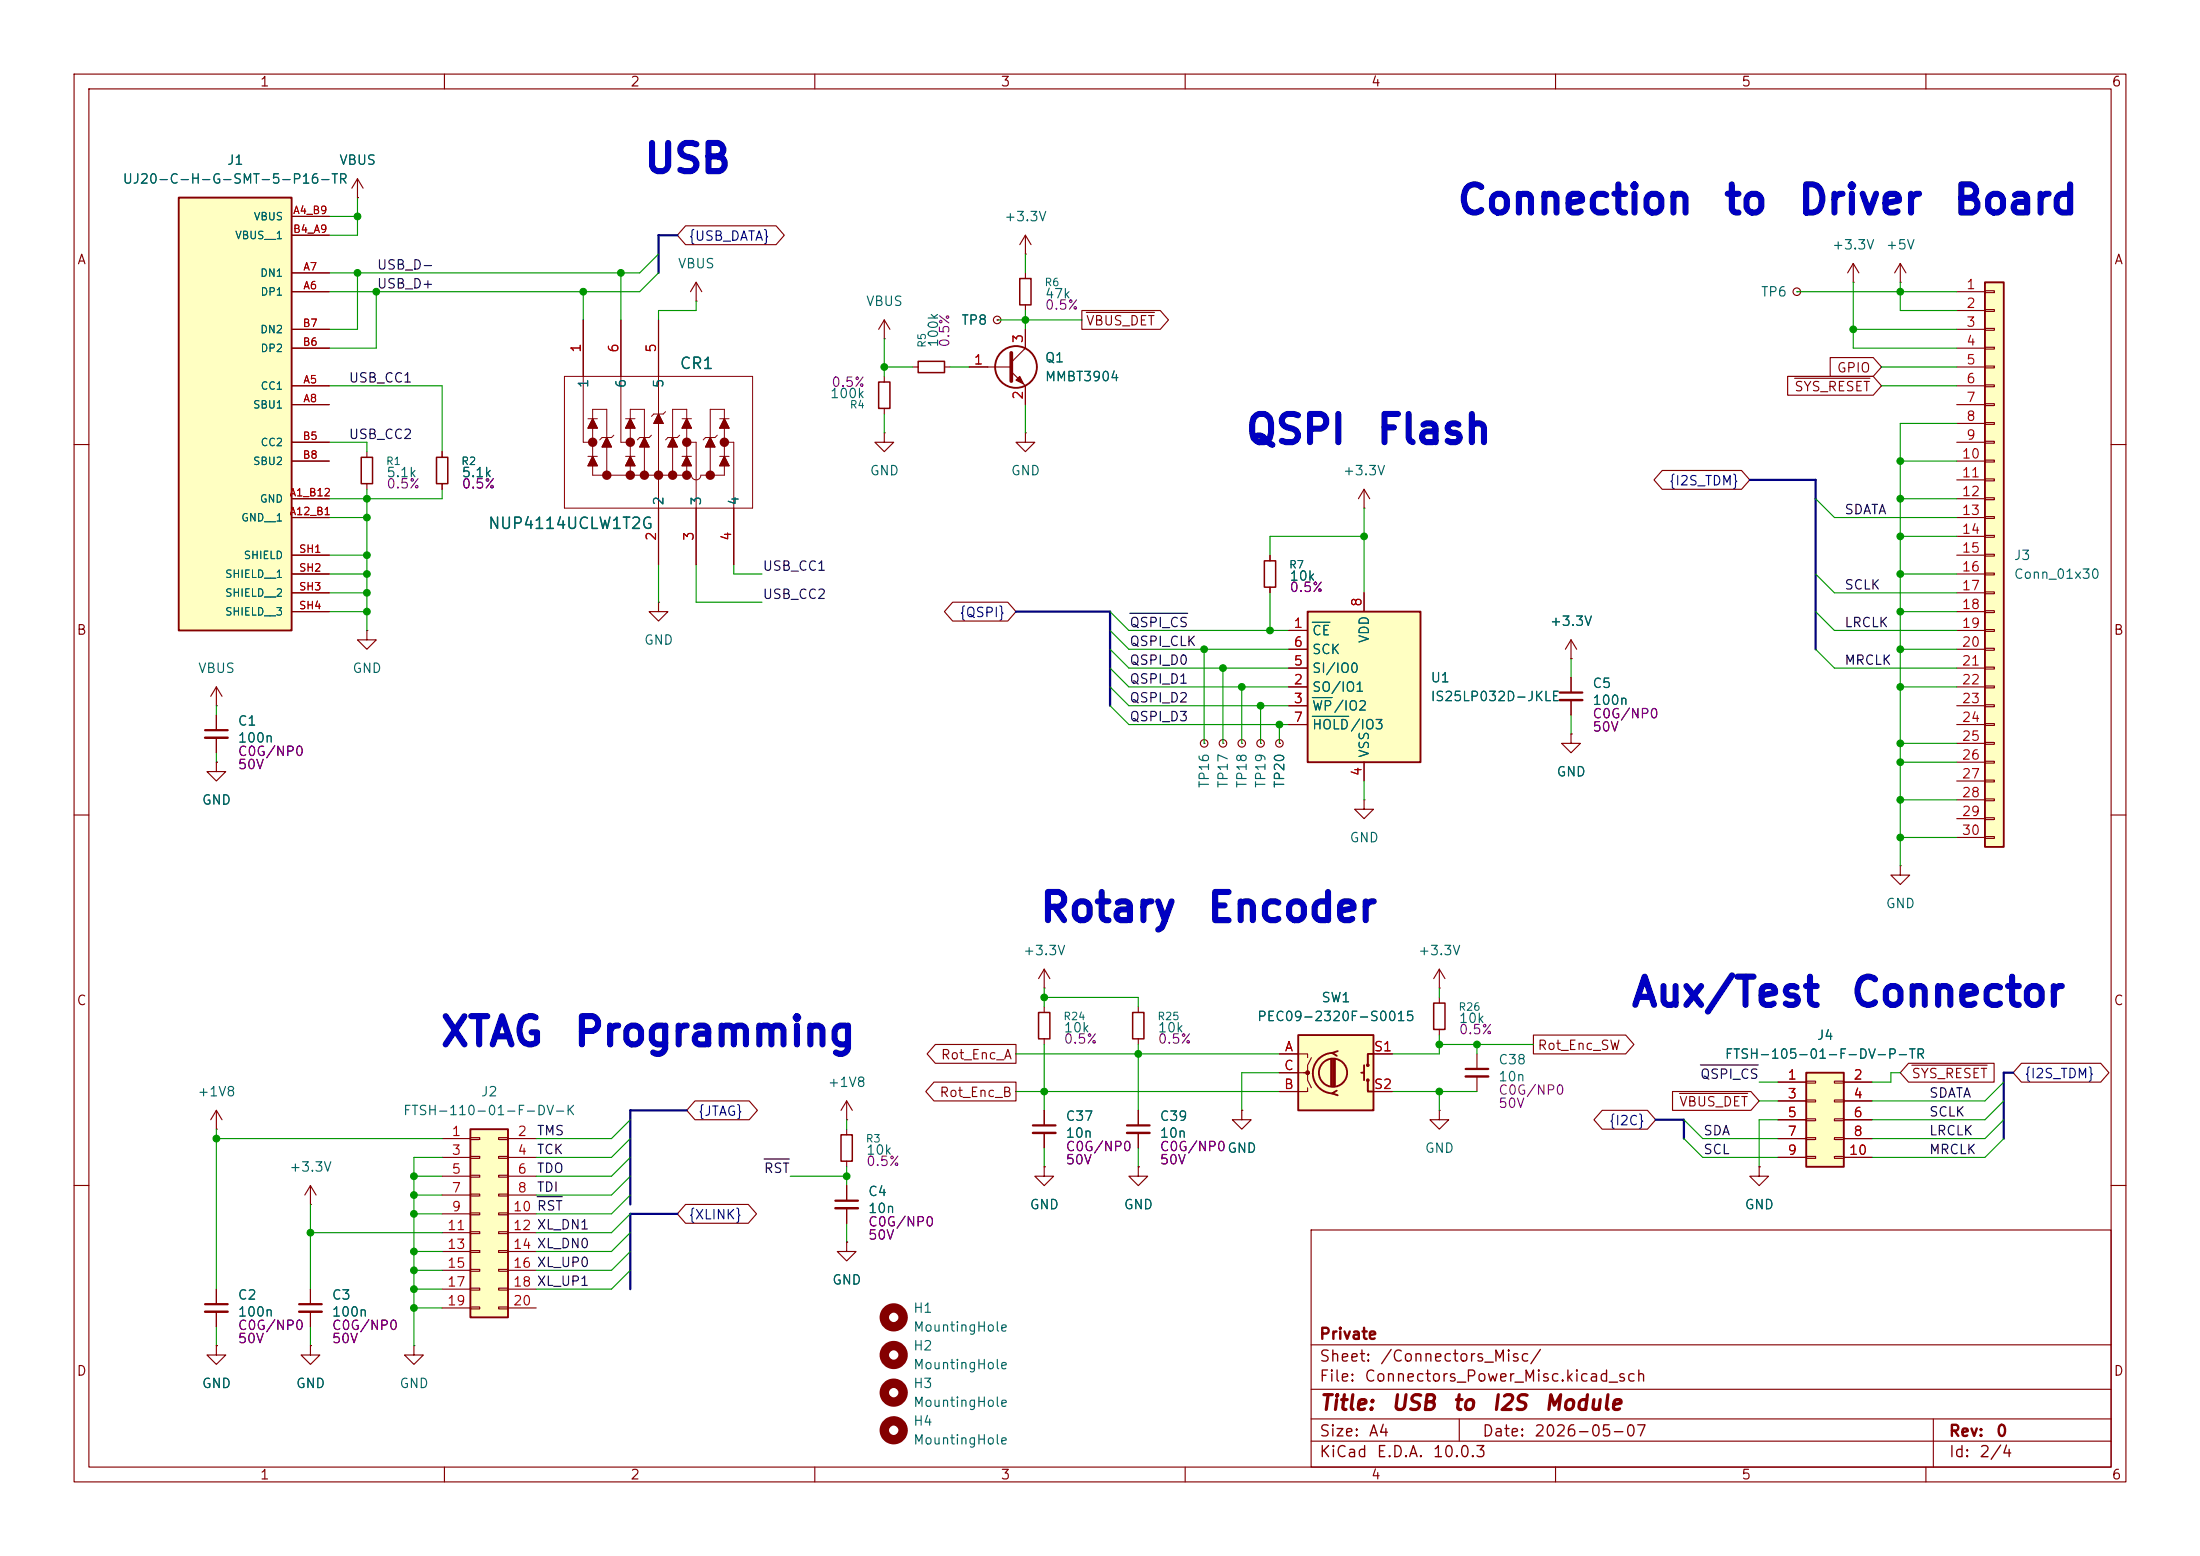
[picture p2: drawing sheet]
<svg xmlns="http://www.w3.org/2000/svg" width="297mm" height="210mm" viewBox="0 0 297 210" stroke-linecap="round" stroke-linejoin="round" font-family="sans-serif">
<g fill="none" stroke="#840000" stroke-width=".15">
<path d="M10 10h277v190h-277zM12 12h273v186h-273zM60 10v2M110 10v2M160 10v2M210 10v2M260 10v2M94 38.1l-.8 1.3M94 38.1l.7 1.3M94 38.1v2.5M94 40.6h.1M119.4 45.7h.1"/>
<path d="M119.4 43.2l-.8 1.3M119.4 43.2l.7 1.3M119.4 43.2v2.5M123.2 49.5h.8M127.5 49.5h.8M134.6 43.2h.1M10 60h2M285 60h2M10 110h2M285 110h2M141 157.5v1.3h1.2l-1.2 1.2-1.3-1.2h1.3M141 157.5h.1"/>
<path d="M141 149.9v2M141 152.9v2M153.7 157.5v1.3h1.2l-1.2 1.2-1.3-1.2h1.3M153.7 157.5h.1M153.7 149.9v2M153.7 152.9v2M167.6 149.9v1.2h1.3l-1.3 1.3-1.2-1.3h1.2M167.6 149.9h.1M194.3 149.9v1.2h1.3l-1.3 1.3-1.3-1.3h1.3M194.3 149.9h.1M237.5 157.5v1.3h1.3l-1.3 1.2-1.3-1.2h1.3M237.5 157.5h.1"/>
<path d="M10 160h2M177 166h108v32h-108zM285 160h2M60 198v2M110 198v2M160 198v2M177 194.5h108M177 191.5h108M177 187.5h108M177 181.5h108M197 191.5v3M210 198v2"/>
<path d="M260 198v2M261 191.5v6.5"/>
<circle cx="134.6" cy="43.2" r=".51"/>
</g>
<path d="M124 48.8h3.5v1.5h-3.5z" fill="none" stroke="#840000" stroke-width=".2"/>
<path d="M139.4 151.9h3.1M152.1 151.9h3.1" fill="none" stroke="#840000" stroke-width=".3"/>
<path d="M139.4 152.9h3.1M152.1 152.9h3.1" fill="none" stroke="#840000" stroke-width=".33"/>
<path d="M175.3 139.7h10.1v10.2h-10.1z" fill="#ffffc2"/>
<g fill="none" stroke="#840000" stroke-width=".25">
<path d="M175.3 139.7h10.1v10.2h-10.1zM179.7 143v3.6M180 142.1a2.73 2.73 0 0 0-2.8 2.7 2.73 2.73 0 0 0 2.8 2.8M180 143v3.6M180.2 143v3.6M180.5 147.2l-.7 .4 .8 .2M180.6 141.9l-.8 .2 .7 .4M183.8 144.8h.3M184.1 143.8v2M184.7 145.8v1.5h.7M185.4 142.2h-.7v1.6"/>
<circle cx="180" cy="144.8" r="1.9"/>
<circle cx="184.7" cy="143.8" r=".13"/>
<circle cx="184.7" cy="145.8" r=".13"/>
</g>
<path d="M119.4 50.8v.8M119.4 55.1v.8M184.1 108v1.2h1.3l-1.3 1.3-1.2-1.3h1.2M184.1 108h.1M194.3 134.6v.8M194.3 138.9v.8M172.7 142.2h3.8v.5M172.7 144.8h3.8v1l.5 1M176.5 146.8v.5h-3.8M177 142.7l-.5 1.1v1h-.5M185.4 142.2h2.6M185.4 147.3h2.6" fill="none" stroke="#840000" stroke-width=".15"/>
<circle cx="176.5" cy="144.8" r=".25" fill="#840000" stroke="#840000" stroke-width=".15"/>
<path d="M118.6 51.6h1.5v3.5h-1.5zM193.5 135.4h1.6v3.5h-1.6z" fill="none" stroke="#840000" stroke-width=".2"/>
<path d="M243.8 144.8h5.1v12.7h-5.1z" fill="#ffffc2"/>
<path d="M243.8 144.8h5.1v12.7h-5.1z" fill="none" stroke="#840000" stroke-width=".25"/>
<g fill="none" stroke="#840000" stroke-width=".15">
<path d="M240 146.1h3.8M240 148.6h3.8M240 151.1h3.8M240 153.7h3.8M240 156.2h3.8M243.8 145.9h1.3v.3h-1.3zM243.8 148.5h1.3v.2h-1.3zM243.8 151h1.3v.3h-1.3zM243.8 153.5h1.3v.3h-1.3zM243.8 156.1h1.3v.2h-1.3zM247.6 145.9h1.3v.3h-1.3zM247.6 148.5h1.3v.2h-1.3z"/>
<path d="M247.6 151h1.3v.3h-1.3zM247.6 153.5h1.3v.3h-1.3zM247.6 156.1h1.3v.2h-1.3zM248.9 146.1h3.8M248.9 148.6h3.8M248.9 151.1h3.8M248.9 153.7h3.8M248.9 156.2h3.8"/>
</g>
<path d="M268 38.1h2.5v76.2h-2.5z" fill="#ffffc2"/>
<g fill="none" stroke="#840000" stroke-width=".25">
<path d="M268 38.1h2.5v76.2h-2.5z"/>
<circle cx="137.2" cy="49.5" r="2.82"/>
</g>
<g fill="none" stroke="#840000" stroke-width=".15">
<path d="M48.3 26.7h.1M48.3 24.1l-.8 1.3M48.3 24.1l.7 1.3M48.3 24.1v2.6M138.4 34.3h.1M138.4 31.8l-.7 1.2M138.4 31.8l.8 1.2M138.4 31.8v2.5M138.4 36.8v.8M264.2 39.4h3.8M268 39.2h1.2v.3h-1.2zM130.8 49.5h5.7"/>
<path d="M136.5 50.2l1.9 1.9v2.5M138.4 58.4v1.3h1.3l-1.3 1.3-1.2-1.3h1.2M138.4 58.4h.1M138.4 41.1v.8M138.4 44.5v2.5l-1.9 1.9M264.2 41.9h3.8M264.2 44.5h3.8M264.2 47h3.8M264.2 49.5h3.8M264.2 52.1h3.8M264.2 54.6h3.8M264.2 57.2h3.8"/>
<path d="M264.2 59.7h3.8M268 41.8h1.2v.2h-1.2zM268 44.3h1.2v.3h-1.2zM268 46.9h1.2v.2h-1.2zM268 49.4h1.2v.3h-1.2zM268 51.9h1.2v.3h-1.2zM268 54.5h1.2v.2h-1.2zM268 57h1.2v.3h-1.2zM268 59.6h1.2v.2h-1.2zM49.5 61v.7M49.5 65.3v.7M59.7 61v.7"/>
<path d="M59.7 65.3v.7M264.2 62.2h3.8M264.2 64.8h3.8M264.2 67.3h3.8M264.2 69.9h3.8M264.2 72.4h3.8M264.2 74.9h3.8M264.2 77.5h3.8M268 62.1h1.2v.3h-1.2zM268 64.6h1.2v.3h-1.2zM268 67.2h1.2v.2h-1.2zM268 69.7h1.2v.3h-1.2z"/>
<path d="M268 72.3h1.2v.2h-1.2zM268 74.8h1.2v.3h-1.2zM268 77.3h1.2v.3h-1.2zM268 79.9h1.2v.2h-1.2zM29.2 95.3h.1M29.2 92.7v2.6M29.2 96.5v2.1M29.2 99.6v2M29.2 92.7l-.8 1.3M29.2 92.7l.8 1.3M49.5 85.1v1.3h1.3l-1.3 1.2-1.2-1.2h1.2M49.5 85.1h.1"/>
<path d="M212.1 99.1v1.2h1.3l-1.3 1.3-1.3-1.3h1.3M212.1 99.1h.1M212.1 91.4v2.1M212.1 94.5v2M264.2 80h3.8M264.2 82.6h3.8M264.2 85.1h3.8M264.2 87.6h3.8M264.2 90.2h3.8M264.2 92.7h3.8M264.2 95.3h3.8M264.2 97.8h3.8"/>
<path d="M268 82.4h1.2v.3h-1.2zM268 85h1.2v.2h-1.2zM268 87.5h1.2v.3h-1.2zM268 90h1.2v.3h-1.2zM268 92.6h1.2v.2h-1.2zM268 95.1h1.2v.3h-1.2zM268 97.7h1.2v.2h-1.2zM29.2 102.9v1.2h1.3l-1.3 1.3-1.3-1.3h1.3M29.2 102.9h.1M256.5 116.8v1.3h1.3l-1.3 1.3-1.2-1.3h1.2M256.5 116.8h.1M264.2 100.3h3.8"/>
<path d="M264.2 102.9h3.8M264.2 105.4h3.8M264.2 108h3.8M264.2 110.5h3.8M264.2 113h3.8M268 100.2h1.2v.3h-1.2zM268 102.7h1.2v.3h-1.2zM268 105.3h1.2v.2h-1.2zM268 107.8h1.2v.3h-1.2zM268 110.4h1.2v.2h-1.2zM268 112.9h1.2v.3h-1.2zM141 133.4h.1"/>
<path d="M141 130.8l-.8 1.3M141 130.8l.7 1.3M141 130.8v2.6M141 135.9v.8M153.7 135.9v.8M194.3 133.4h.1M194.3 130.8l-.8 1.3M194.3 130.8l.8 1.3M194.3 130.8v2.6M114.3 151.1h.1M114.3 148.6v2.5M114.3 152.4v.8"/>
<path d="M114.3 156.7v.8M114.3 148.6l-.8 1.3M114.3 148.6l.8 1.3M141 140.2v.8M153.7 140.2v.8M199.4 142.2v2.1M199.4 145.3v2M114.3 167.6v1.3h1.3l-1.3 1.3-1.3-1.3h1.3M114.3 167.6h.1M114.3 160v2.1M114.3 163.1v2"/>
</g>
<path d="M137.7 37.6h1.5v3.5h-1.5zM48.8 61.7h1.5v3.6h-1.5zM58.9 61.7h1.6v3.6h-1.6zM140.2 136.7h1.5v3.5h-1.5zM152.9 136.7h1.5v3.5h-1.5zM113.5 153.2h1.6v3.5h-1.6z" fill="none" stroke="#840000" stroke-width=".2"/>
<path d="M27.7 98.6h3M210.6 93.5h3M197.9 144.3h3M112.8 162.1h3" fill="none" stroke="#840000" stroke-width=".3"/>
<path d="M27.7 99.6h3M210.6 94.5h3M197.9 145.3h3M112.8 163.1h3" fill="none" stroke="#840000" stroke-width=".33"/>
<path d="M136.5 47.6v3.8" fill="none" stroke="#840000" stroke-width=".51"/>
<path d="M137.2 51.3l.5-.5 .5 1z" fill="#840000" stroke="#840000" stroke-width=".15"/>
<g fill="none" stroke="#840000" stroke-width="1.3">
<circle cx="120.6" cy="177.8" r="1.27"/>
<circle cx="120.6" cy="188" r="1.27"/>
<circle cx="120.6" cy="193" r="1.27"/>
<circle cx="120.6" cy="182.9" r="1.27"/>
</g>
<path d="M24.1 26.7h15.3v58.4h-15.3z" fill="#ffffc2"/>
<path d="M24.1 26.7h15.3v58.4h-15.3z" fill="none" stroke="#840000" stroke-width=".25"/>
<g fill="none" stroke="#840000" stroke-width=".15">
<path d="M39.4 29.2h5M39.4 39.4h5M39.4 36.8h5M39.4 31.8h5M39.4 52.1h5M39.4 54.6h5M39.4 59.7h5M39.4 47h5M39.4 44.5h5M39.4 67.3h5M39.4 69.9h5M39.4 62.2h5"/>
<path d="M39.4 74.9h5M39.4 77.5h5M39.4 80h5M39.4 82.6h5"/>
</g>
<path d="M63.5 152.4h5.1v25.4h-5.1z" fill="#ffffc2"/>
<path d="M63.5 152.4h5.1v25.4h-5.1z" fill="none" stroke="#840000" stroke-width=".25"/>
<g fill="none" stroke="#840000" stroke-width=".15">
<path d="M78.7 43.2v7.6M83.8 43.2v7.6M88.9 43.2v7.6M119.4 58.4v1.3h1.2l-1.2 1.3-1.3-1.3h1.3M119.4 58.4h.1M88.9 68.6v7.6M94 68.6v7.6M99.1 68.6v7.6M88.9 81.3v1.3h1.3l-1.3 1.2-1.3-1.2h1.3M88.9 81.3h.1M167.6 100.3h.1M29.2 152.4h.1"/>
<path d="M29.2 149.9l-.8 1.2M29.2 149.9l.8 1.2M29.2 149.9v2.5M59.7 153.7h3.8M59.7 156.2h3.8M59.7 158.8h3.8M63.5 153.5h1.3v.3h-1.3zM63.5 156.1h1.3v.2h-1.3zM63.5 158.6h1.3v.3h-1.3zM67.3 153.5h1.3v.3h-1.3zM67.3 156.1h1.3v.2h-1.3zM67.3 158.6h1.3v.3h-1.3z"/>
<path d="M68.6 153.7h3.8M68.6 156.2h3.8M68.6 158.8h3.8M29.2 174v2M29.2 177v2.1M41.9 162.6h.1M41.9 160v2.6M41.9 174v2M41.9 177v2.1M41.9 160l-.8 1.3M41.9 160l.8 1.3M59.7 161.3h3.8"/>
<path d="M59.7 163.8h3.8M59.7 166.4h3.8M59.7 168.9h3.8M59.7 171.5h3.8M59.7 174h3.8M59.7 176.5h3.8M63.5 161.2h1.3v.2h-1.3zM63.5 163.7h1.3v.3h-1.3zM63.5 166.2h1.3v.3h-1.3zM63.5 168.8h1.3v.2h-1.3zM63.5 171.3h1.3v.3h-1.3zM63.5 173.9h1.3v.2h-1.3z"/>
<path d="M63.5 176.4h1.3v.3h-1.3zM67.3 161.2h1.3v.2h-1.3zM67.3 163.7h1.3v.3h-1.3zM67.3 166.2h1.3v.3h-1.3zM67.3 168.8h1.3v.2h-1.3zM67.3 171.3h1.3v.3h-1.3zM67.3 173.9h1.3v.2h-1.3zM67.3 176.4h1.3v.3h-1.3zM68.6 161.3h3.8M68.6 163.8h3.8M68.6 166.4h3.8M68.6 168.9h3.8"/>
<path d="M68.6 171.5h3.8M68.6 174h3.8M68.6 176.5h3.8M29.2 181.6v1.3h1.3l-1.3 1.3-1.3-1.3h1.3M29.2 181.6h.1M41.9 181.6v1.3h1.3l-1.3 1.3-1.3-1.3h1.3M41.9 181.6h.1M55.9 181.6v1.3h1.2l-1.2 1.3-1.3-1.3h1.3M55.9 181.6h.1"/>
<circle cx="167.6" cy="100.3" r=".51"/>
</g>
<path d="M27.7 176h3M40.4 176h3" fill="none" stroke="#840000" stroke-width=".3"/>
<path d="M27.7 177h3M40.4 177h3" fill="none" stroke="#840000" stroke-width=".33"/>
<g fill="none" stroke="#840000" stroke-width=".14">
<path d="M76.2 50.8h25.4v17.8h-25.4zM78.7 50.8v8.9h1.3M79.4 56.5h1.2M80 56.5l.6 1.3h-1.2zM81.9 59.1l.6 1.2h-1.2zM82.9 58.7l-.4 .4h-1.2l-.3 .3M83.8 50.8v8.9h1.3M84.5 56.5h1.2M85.1 56.5l.6 1.3h-1.2zM87 59.1l.6 1.2h-1.2zM87.9 58.7l-.3 .4h-1.2l-.4 .3M88.9 50.8v17.8"/>
<path d="M88.9 55.9l.6 1.3h-1.2zM89.9 55.6l-.4 .3h-1.2l-.4 .3M90.8 59.1l.6 1.2h-1.2zM91.8 58.7l-.4 .4h-1.2l-.3 .3M92.1 56.5h1.2M92.7 59.7h1.3v8.9M92.7 56.5l.6 1.3h-1.2zM95.9 59.1l.6 1.2h-1.3zM96.8 58.7l-.3 .4h-1.3l-.3 .3M97.2 56.5h1.2M97.8 59.7h1.3v8.9M97.8 56.5l.6 1.3h-1.2z"/>
<path d="M79.4 61.6h1.2M80 61.6l.6 1.3h-1.2zM81.9 64.1v-8.9h-1.9v8.9h13.3a.64 .64 0 0 0 .7 .7 .64 .64 0 0 0 .6-.7h3.2v-8.9h-1.9v8.9M84.5 61.6h1.2M85.1 64.1v-8.9h1.9v8.9M85.1 61.6l.6 1.3h-1.2zM90.8 64.1v-8.9h1.9v8.9M92.1 61.6h1.2M92.7 61.6l.6 1.3h-1.2zM97.2 61.6h1.2M97.8 61.6l.6 1.3h-1.2z"/>
</g>
<g fill="#840000" stroke="#840000" stroke-width=".51">
<circle cx="81.9" cy="64.1" r=".38"/>
<circle cx="85.1" cy="64.1" r=".38"/>
<circle cx="87" cy="64.1" r=".38"/>
<circle cx="88.9" cy="64.1" r=".38"/>
<circle cx="90.8" cy="64.1" r=".38"/>
<circle cx="92.7" cy="64.1" r=".38"/>
<circle cx="95.9" cy="64.1" r=".38"/>
<circle cx="80" cy="59.7" r=".38"/>
<circle cx="85.1" cy="59.7" r=".38"/>
<circle cx="92.7" cy="59.7" r=".38"/>
<circle cx="97.8" cy="59.7" r=".38"/>
</g>
<g fill="#840000" stroke="#840000" stroke-width=".15">
<path d="M80 61.6l.6 1.3h-1.2z"/>
<path d="M85.1 61.6l.6 1.3h-1.2z"/>
<path d="M92.7 61.6l.6 1.3h-1.2z"/>
<path d="M97.8 61.6l.6 1.3h-1.2z"/>
<path d="M81.9 59.1l.6 1.2h-1.2z"/>
<path d="M87 59.1l.6 1.2h-1.2z"/>
<path d="M90.8 59.1l.6 1.2h-1.2z"/>
<path d="M95.9 59.1l.6 1.2h-1.3z"/>
<path d="M80 56.5l.6 1.3h-1.2z"/>
<path d="M85.1 56.5l.6 1.3h-1.2z"/>
<path d="M92.7 56.5l.6 1.3h-1.2z"/>
<path d="M97.8 56.5l.6 1.3h-1.2z"/>
<path d="M88.9 55.9l.6 1.3h-1.2z"/>
</g>
<path d="M176.5 82.6h15.3v20.3h-15.3z" fill="#ffffc2"/>
<path d="M176.5 82.6h15.3v20.3h-15.3z" fill="none" stroke="#840000" stroke-width=".25"/>
<g fill="none" stroke="#840000" stroke-width=".15">
<path d="M39.4 29.2h5M39.4 39.4h5M39.4 36.8h5M39.4 31.8h5M48.3 26.7h.1M92.6 30.5h12.2l1.1 1.3-1.1 1.2h-12.2l-1.2-1.2zM242.6 39.4h.1M250.2 38.1h.1M250.2 35.6l-.8 1.2M250.2 35.6l.8 1.2M250.2 35.6v2.5M256.5 38.1h.1"/>
<path d="M256.5 35.6l-.7 1.2M256.5 35.6l.8 1.2M256.5 35.6v2.5M39.4 52.1h5M39.4 54.6h5M39.4 59.7h5M39.4 47h5M39.4 44.5h5M78.7 43.2v7.6M83.8 43.2v7.6M88.9 43.2v7.6M130.8 49.5h2.5"/>
<path d="M134.6 43.2h.1M138.4 44.5v2.5M138.4 52.1v2.5M146 41.9h10.6l1.1 1.3-1.1 1.3h-10.6zM146.7 42.2h9.2M241.3 50.8h11.6l1.1 1.3-1.1 1.2h-11.6zM242.3 51.1h10.1M247.1 48.3h5.8l1.1 1.2-1.1 1.3h-5.8zM39.4 67.3h5M39.4 69.9h5M39.4 62.2h5M39.4 74.9h5"/>
<path d="M39.4 77.5h5M59.7 61v.7M59.7 65.3v.7M88.9 68.6v7.6M94 68.6v7.6M99.1 68.6v7.6M171.4 74.9v.8M171.4 79.2v.8M184.1 68.6h.1M184.1 66v2.6M184.1 66l-.7 1.3M184.1 66l.8 1.3"/>
<path d="M224.4 63.5h10.7l1.1 1.3-1.1 1.2h-10.7l-1.1-1.2zM29.2 96.5v2.1M29.2 99.6v2M39.4 80h5M39.4 82.6h5M128.6 81.3h7.4l1.2 1.3-1.2 1.2h-7.4l-1.1-1.2zM174 85.1h2.5M174 92.7h2.5M174 95.3h2.5M174 90.2h2.5M174 87.6h2.5M174 97.8h2.5"/>
<path d="M184.1 80v2.6M212.1 88.9h.1M212.1 99.1h.1M212.1 86.4l-.8 1.2M212.1 86.4l.8 1.2M212.1 86.4v2.5M212.1 91.4v2.1M212.1 94.5v2M29.2 102.9h.1M162.6 100.3h.1M165.1 100.3h.1M170.2 100.3h.1"/>
<path d="M172.7 100.3h.1M184.1 102.9v2.5M207 139.7h12.5l1.1 1.3-1.1 1.2h-12.5zM93.8 148.6h7.3l1.2 1.3-1.2 1.2h-7.3l-1.1-1.2zM126.1 146h11.1v2.6h-11.1l-1.1-1.3zM126.3 141h10.9v2.5h-10.9l-1.1-1.3zM141 157.5h.1M141 149.9v2M141 152.9v2M153.7 157.5h.1M153.7 149.9v2M153.7 152.9v2"/>
<path d="M167.6 149.9h.1M172.7 142.2h2.6M172.7 147.3h2.6M172.7 144.8h2.6M185.4 142.2h2.6M185.4 147.3h2.6M216.3 149.9h6.1l1.1 1.2-1.1 1.3h-6.1l-1.1-1.3zM225.8 147.3h10.6l1.1 1.3-1.1 1.3h-10.6zM226.7 147.6h9.2M237.5 157.5h.1M240 146.1h3.8M240 148.6h3.8"/>
<path d="M240 151.1h3.8M240 153.7h3.8M240 156.2h3.8M248.9 146.1h3.8M248.9 148.6h3.8M248.9 151.1h3.8M248.9 153.7h3.8M248.9 156.2h3.8M257.7 143.5h11.5v2.6h-11.5l-1.2-1.3zM258.1 143.8h10.2M272.9 143.5h10.7l1.1 1.3-1.1 1.3h-10.7l-1.1-1.3zM29.2 174v2"/>
<path d="M29.2 177v2.1M41.9 174v2M41.9 177v2.1M92.6 162.6h8.4l1.1 1.2-1.1 1.3h-8.4l-1.2-1.3zM114.3 167.6h.1M114.3 160v2.1M114.3 163.1v2M29.2 181.6h.1M41.9 181.6h.1"/>
<circle cx="242.6" cy="39.4" r=".51"/>
<circle cx="162.6" cy="100.3" r=".51"/>
<circle cx="165.1" cy="100.3" r=".51"/>
<circle cx="170.2" cy="100.3" r=".51"/>
<circle cx="172.7" cy="100.3" r=".51"/>
</g>
<path d="M177.2 84h2.3M177.2 94.1h2.6M177.2 96.7h4.9" fill="none" stroke="#006464" stroke-width=".15"/>
<path d="M170.7 75.7h1.5v3.5h-1.5z" fill="none" stroke="#840000" stroke-width=".2"/>
<path d="M152.5 82.8h7.8M103.2 156.4h3.4M229.6 143.7h7.8M72.5 161.5h3.4" fill="none" stroke="#0f0f0f" stroke-width=".15"/>
<path d="M91.4 31.8h-2.5v5M236.2 64.8h8.9v22.8M137.2 82.6h12.7v12.7M92.7 149.9h-7.6v12.7M223.5 151.1h3.8v2.6M271.8 144.8h-1.3v8.9M91.4 163.8h-6.3v10.2" fill="none" stroke="#000084" stroke-width=".3"/>
<g fill="none" stroke="#009600" stroke-width=".15">
<path d="M44.4 29.2h3.9M48.3 36.8v7.7h-3.9M48.3 26.7v5.1h-3.9M50.8 39.4v7.6h-6.4M78.7 39.4v3.8M83.8 36.8v6.4M88.9 36.8l-2.5 2.6h-42M88.9 34.3l-2.5 2.5h-42M138.4 34.3v2.5M242.6 39.4h21.6M250.2 38.1v8.9h14M256.5 38.1v3.8h7.7"/>
<path d="M44.4 59.7h5.1v1.3M44.4 52.1h15.3v8.9M94 40.6v1.3h-5.1v1.3M119.4 45.7v5.1M119.4 55.9v2.5M119.4 49.5h3.8M128.3 49.5h2.5M134.6 43.2h11.4M138.4 41.9v2.6M138.4 54.6v3.8M250.2 44.5h14M254 49.5h10.2"/>
<path d="M254 52.1h10.2M264.2 57.2h-7.7v59.6M44.4 69.9h5.1M44.4 74.9h5.1M44.4 77.5h5.1M49.5 66v19.1M59.7 66v1.3h-15.3M88.9 76.2v5.1M94 76.2v5.1h8.9M99.1 76.2v1.3h3.8M184.1 72.4h-12.7v2.5M184.1 68.6v11.4"/>
<path d="M245.1 77.5l2.5 2.5h16.6M245.1 67.3l2.5 2.6h16.6M256.5 67.3h7.7M256.5 77.5h7.7M256.5 62.2h7.7M256.5 72.4h7.7M29.2 95.3v1.2M44.4 82.6h5.1M44.4 80h5.1M149.9 90.2l2.5 2.5h21.6M149.9 85.1l2.5 2.5h21.6M149.9 82.6l2.5 2.5h21.6"/>
<path d="M149.9 87.6l2.5 2.6h21.6M149.9 92.7l2.5 2.6h21.6M149.9 95.3l2.5 2.5h21.6M162.6 87.6v12.7M165.1 90.2v10.1M167.6 92.7v7.6M170.2 95.3v5M171.4 80v5.1M172.7 97.8v2.5M212.1 88.9v2.5M212.1 96.5v2.6M245.1 82.6l2.5 2.5h16.6"/>
<path d="M245.1 87.6l2.5 2.6h16.6M256.5 82.6h7.7M256.5 92.7h7.7M256.5 87.6h7.7M29.2 101.6v1.3M184.1 105.4v2.6M256.5 113h7.7M256.5 102.9h7.7M256.5 100.3h7.7M256.5 108h7.7M141 133.4v2.5M141 134.6h12.7v1.3"/>
<path d="M194.3 139.7v2.5h-6.3M194.3 133.4v1.2M29.2 152.4v21.6M29.2 153.7h30.5M55.9 158.8h3.8M59.7 156.2h-3.8v25.4M85.1 156.2l-2.6 2.6h-10.1M85.1 158.8l-2.6 2.5h-10.1M85.1 153.7l-2.6 2.5h-10.1M85.1 151.1l-2.6 2.6h-10.1M106.7 158.8h7.6M114.3 151.1v1.3"/>
<path d="M114.3 157.5v2.5M137.2 142.2h35.5M137.2 147.3h35.5M141 141v8.9M141 154.9v2.6M153.7 141v8.9M153.7 154.9v2.6M172.7 144.8h-5.1v5.1M188 147.3h11.4M194.3 141h12.7M194.3 147.3v2.6M199.4 141v1.2"/>
<path d="M227.3 153.7l2.6 2.5h10.1M227.3 151.1l2.6 2.6h10.1M237.5 148.6h2.5M237.5 146.1h2.5M240 151.1h-2.5v6.4M256.5 144.8h-1.2v1.3h-2.6M270.5 153.7l-2.5 2.5h-15.3M270.5 151.1l-2.5 2.6h-15.3M270.5 146.1l-2.5 2.5h-15.3M270.5 148.6l-2.5 2.5h-15.3M29.2 179.1v2.5M41.9 166.4h17.8"/>
<path d="M41.9 162.6v11.4M41.9 179.1v2.5M55.9 163.8h3.8M55.9 174h3.8M55.9 171.5h3.8M55.9 176.5h3.8M55.9 161.3h3.8M55.9 168.9h3.8M85.1 161.3l-2.6 2.5h-10.1M85.1 171.5l-2.6 2.5h-10.1M85.1 168.9l-2.6 2.6h-10.1M85.1 163.8l-2.6 2.6h-10.1"/>
<path d="M85.1 166.4l-2.6 2.5h-10.1M114.3 165.1v2.5"/>
</g>
<g fill="#009600" stroke="#009600" stroke-width=".14">
<circle cx="256.5" cy="39.4" r=".46"/>
<circle cx="256.5" cy="67.3" r=".46"/>
<circle cx="256.5" cy="62.2" r=".46"/>
<circle cx="250.2" cy="44.5" r=".46"/>
<circle cx="162.6" cy="87.6" r=".46"/>
<circle cx="167.6" cy="92.7" r=".46"/>
<circle cx="170.2" cy="95.3" r=".46"/>
<circle cx="172.7" cy="97.8" r=".46"/>
<circle cx="184.1" cy="72.4" r=".46"/>
<circle cx="165.1" cy="90.2" r=".46"/>
<circle cx="171.4" cy="85.1" r=".46"/>
<circle cx="256.5" cy="100.3" r=".46"/>
<circle cx="256.5" cy="102.9" r=".46"/>
<circle cx="256.5" cy="108" r=".46"/>
<circle cx="256.5" cy="113" r=".46"/>
<circle cx="256.5" cy="87.6" r=".46"/>
<circle cx="256.5" cy="92.7" r=".46"/>
<circle cx="256.5" cy="82.6" r=".46"/>
<circle cx="256.5" cy="72.4" r=".46"/>
<circle cx="256.5" cy="77.5" r=".46"/>
<circle cx="153.7" cy="142.2" r=".46"/>
<circle cx="199.4" cy="141" r=".46"/>
<circle cx="194.3" cy="147.3" r=".46"/>
<circle cx="194.3" cy="141" r=".46"/>
<circle cx="83.8" cy="36.8" r=".46"/>
<circle cx="138.4" cy="43.2" r=".46"/>
<circle cx="119.4" cy="49.5" r=".46"/>
<circle cx="55.9" cy="161.3" r=".46"/>
<circle cx="55.9" cy="158.8" r=".46"/>
<circle cx="55.9" cy="168.9" r=".46"/>
<circle cx="55.9" cy="163.8" r=".46"/>
<circle cx="55.9" cy="171.5" r=".46"/>
<circle cx="55.9" cy="174" r=".46"/>
<circle cx="55.9" cy="176.5" r=".46"/>
<circle cx="41.9" cy="166.4" r=".46"/>
<circle cx="29.2" cy="153.7" r=".46"/>
<circle cx="114.3" cy="158.8" r=".46"/>
<circle cx="48.3" cy="36.8" r=".46"/>
<circle cx="78.7" cy="39.4" r=".46"/>
<circle cx="48.3" cy="29.2" r=".46"/>
<circle cx="50.8" cy="39.4" r=".46"/>
<circle cx="141" cy="134.6" r=".46"/>
<circle cx="141" cy="147.3" r=".46"/>
<circle cx="49.5" cy="77.5" r=".46"/>
<circle cx="49.5" cy="69.9" r=".46"/>
<circle cx="49.5" cy="74.9" r=".46"/>
<circle cx="49.5" cy="67.3" r=".46"/>
<circle cx="49.5" cy="80" r=".46"/>
<circle cx="49.5" cy="82.6" r=".46"/>
</g>
<g font-size="3.8" fill="#0000c2">
<text x="86.7" y="24.3">USB</text>
<text x="196.5" y="29.8">Connection</text>
<text x="232.5" y="29.8">to</text>
<text x="242.6" y="29.8">Driver</text>
<text x="263.5" y="29.8">Board</text>
<text x="167.9" y="60.8">QSPI</text>
<text x="185.6" y="60.8">Flash</text>
<text x="140.2" y="125.3">Rotary</text>
<text x="162.8" y="125.3">Encoder</text>
<text x="220" y="136.8">Aux/Test</text>
<text x="249.7" y="136.8">Connector</text>
<text x="59.2" y="142.1">XTAG</text>
<text x="77.3" y="142.1">Programming</text>
</g>
<g font-size="2" fill="#840000">
<text x="178" y="190.8">Title:</text>
<text x="187.7" y="190.8">USB</text>
<text x="196" y="190.8">to</text>
<text x="201.3" y="190.8">I2S</text>
<text x="208.4" y="190.8">Module</text>
</g>
<g font-size="1.5" fill="#006464">
<text x="91.7" y="50.2">CR1</text>
<text x="65.8" y="71.8">NUP4114UCLW1T2G</text>
</g>
<g font-size="1.5" fill="#840000">
<text x="178" y="184.2">Sheet:</text>
<text x="178" y="181.2">Private</text>
<text x="186.2" y="184.2">/Connectors_Misc/</text>
<text x="178" y="186.9">File:</text>
<text x="184.1" y="186.9">Connectors_Power_Misc.kicad_sch</text>
<text x="178" y="197.1">KiCad</text>
<text x="178" y="194.3">Size:</text>
<text x="184.7" y="194.3">A4</text>
<text x="185.7" y="197.1">E.D.A.</text>
<text x="193.3" y="197.1">10.0.3</text>
<text x="200" y="194.3">Date:</text>
<text x="207" y="194.3">2026-05-07</text>
<text x="263" y="194.3">Rev:</text>
<text x="263" y="197.1">Id:</text>
<text x="267.1" y="197.1">2/4</text>
<text x="269.4" y="194.3">0</text>
</g>
<g font-size="1.3" fill="#840000">
<text x="35" y="12">1</text>
<text x="85" y="12">2</text>
<text x="135" y="12">3</text>
<text x="185" y="12">4</text>
<text x="235" y="12">5</text>
<text x="285" y="12">6</text>
<text x="10.3" y="36">A</text>
<text x="285.3" y="36">A</text>
<text x="146.5" y="44.2">VBUS_DET</text>
<text x="242.1" y="53.1">SYS_RESET</text>
<text x="247.9" y="50.6">GPIO</text>
<text x="10.3" y="86">B</text>
<text x="285.3" y="86">B</text>
<text x="10.3" y="136">C</text>
<text x="285.3" y="136">C</text>
<text x="126.9" y="143.3">Rot_Enc_A</text>
<text x="207.5" y="142">Rot_Enc_SW</text>
<text x="126.7" y="148.4">Rot_Enc_B</text>
<text x="226.6" y="149.7">VBUS_DET</text>
<text x="258" y="145.8">SYS_RESET</text>
<text x="10.3" y="186">D</text>
<text x="285.3" y="186">D</text>
<text x="35" y="200">1</text>
<text x="85" y="200">2</text>
<text x="135" y="200">3</text>
<text x="185" y="200">4</text>
<text x="235" y="200">5</text>
<text x="285" y="200">6</text>
</g>
<g font-size="1.3" fill="#006464">
<text x="30.6" y="22.6">J1</text>
<text x="45.7" y="22.6">VBUS</text>
<text x="16.5" y="25.1">UJ20-C-H-G-SMT-5-P16-TR</text>
<text x="135.5" y="30.2">+3.3V</text>
<text x="247.2" y="34">+3.3V</text>
<text x="254.5" y="34">+5V</text>
<text x="91.4" y="36.5">VBUS</text>
<text x="116.8" y="41.6">VBUS</text>
<text x="141" y="40.6">47k</text>
<text x="237.6" y="40.3">TP6</text>
<text x="127" y="47" transform="rotate(-90 127 47)">100k</text>
<text x="129.7" y="44.2">TP8</text>
<text x="79.7" y="52.5" transform="rotate(-90 79.7 52.5)">1</text>
<text x="84.8" y="52.5" transform="rotate(-90 84.8 52.5)">6</text>
<text x="89.9" y="52.5" transform="rotate(-90 89.9 52.5)">5</text>
<text x="141" y="49.2">Q1</text>
<text x="141" y="51.8">MMBT3904</text>
<text x="112" y="54.1">100k</text>
<text x="52.1" y="64.7">5.1k</text>
<text x="62.2" y="64.7">5.1k</text>
<text x="117.3" y="64.5">GND</text>
<text x="136.4" y="64.5">GND</text>
<text x="181.2" y="64.5">+3.3V</text>
<text x="89.9" y="68.3" transform="rotate(-90 89.9 68.3)">2</text>
<text x="95" y="68.3" transform="rotate(-90 95 68.3)">3</text>
<text x="100" y="68.3" transform="rotate(-90 100 68.3)">4</text>
<text x="271.8" y="75.9">J3</text>
<text x="174" y="78.7">10k</text>
<text x="271.8" y="78.4">Conn_01x30</text>
<text x="86.9" y="87.3">GND</text>
<text x="177" y="86.1">CE</text>
<text x="177" y="88.6">SCK</text>
<text x="185.1" y="86.9" transform="rotate(-90 185.1 86.9)">VDD</text>
<text x="209.1" y="84.8">+3.3V</text>
<text x="26.7" y="91.1">VBUS</text>
<text x="47.5" y="91.1">GND</text>
<text x="177" y="93.7">SO/IO1</text>
<text x="177" y="91.1">SI/IO0</text>
<text x="193" y="92.4">U1</text>
<text x="193" y="95">IS25LP032D-JKLE</text>
<text x="214.9" y="93.2">C5</text>
<text x="214.9" y="95.5">100n</text>
<text x="32" y="98.3">C1</text>
<text x="32" y="100.5">100n</text>
<text x="177" y="96.2">WP/IO2</text>
<text x="177" y="98.8">HOLD/IO3</text>
<text x="163.5" y="106.5" transform="rotate(-90 163.5 106.5)">TP16</text>
<text x="166.1" y="106.5" transform="rotate(-90 166.1 106.5)">TP17</text>
<text x="168.6" y="106.5" transform="rotate(-90 168.6 106.5)">TP18</text>
<text x="171.2" y="106.5" transform="rotate(-90 171.2 106.5)">TP19</text>
<text x="173.7" y="106.5" transform="rotate(-90 173.7 106.5)">TP20</text>
<text x="185.1" y="102.4" transform="rotate(-90 185.1 102.4)">VSS</text>
<text x="210.1" y="105.1">GND</text>
<text x="27.2" y="108.9">GND</text>
<text x="182.1" y="114">GND</text>
<text x="254.5" y="122.9">GND</text>
<text x="138" y="129.2">+3.3V</text>
<text x="191.4" y="129.2">+3.3V</text>
<text x="178.3" y="135.6">SW1</text>
<text x="143.5" y="139.7">10k</text>
<text x="156.2" y="139.7">10k</text>
<text x="169.6" y="138.1">PEC09-2320F-S0015</text>
<text x="196.9" y="138.4">10k</text>
<text x="202.2" y="144">C38</text>
<text x="232.8" y="143.2">FTSH-105-01-F-DV-P-TR</text>
<text x="245.2" y="140.7">J4</text>
<text x="26.6" y="148.3">+1V8</text>
<text x="64.8" y="148.3">J2</text>
<text x="111.7" y="147">+1V8</text>
<text x="202.2" y="146.3">10n</text>
<text x="54.3" y="150.8">FTSH-110-01-F-DV-K</text>
<text x="143.8" y="151.6">C37</text>
<text x="143.8" y="153.9">10n</text>
<text x="156.5" y="151.6">C39</text>
<text x="156.5" y="153.9">10n</text>
<text x="192.3" y="155.9">GND</text>
<text x="39" y="158.5">+3.3V</text>
<text x="116.8" y="156.2">10k</text>
<text x="117.1" y="161.8">C4</text>
<text x="117.1" y="164">10n</text>
<text x="138.9" y="163.5">GND</text>
<text x="151.6" y="163.5">GND</text>
<text x="235.5" y="163.5">GND</text>
<text x="112.3" y="173.7">GND</text>
<text x="32" y="175.7">C2</text>
<text x="32" y="178">100n</text>
<text x="44.7" y="175.7">C3</text>
<text x="44.7" y="178">100n</text>
<text x="123.2" y="177.5">H1</text>
<text x="123.2" y="180">MountingHole</text>
<text x="123.2" y="182.6">H2</text>
<text x="123.2" y="185.1">MountingHole</text>
<text x="27.2" y="187.7">GND</text>
<text x="39.9" y="187.7">GND</text>
<text x="53.8" y="187.7">GND</text>
<text x="123.2" y="187.7">H3</text>
<text x="123.2" y="190.2">MountingHole</text>
<text x="123.2" y="192.7">H4</text>
<text x="123.2" y="195.3">MountingHole</text>
</g>
<g font-size="1.3" fill="#000084">
<text x="92.9" y="32.8">{USB_DATA}</text>
<text x="225.2" y="65.8">{I2S_TDM}</text>
<text x="129.4" y="83.6">{QSPI}</text>
<text x="273.2" y="145.8">{I2S_TDM}</text>
<text x="94.1" y="150.9">{JTAG}</text>
<text x="217.1" y="152.2">{I2C}</text>
<text x="92.9" y="164.9">{XLINK}</text>
</g>
<g font-size="1.3" fill="#0f0f0f">
<text x="50.8" y="36.7">USB_D-</text>
<text x="50.8" y="39.2">USB_D+</text>
<text x="47" y="51.9">USB_CC1</text>
<text x="47" y="59.6">USB_CC2</text>
<text x="248.9" y="69.7">SDATA</text>
<text x="102.9" y="77.3">USB_CC1</text>
<text x="102.9" y="81.2">USB_CC2</text>
<text x="248.9" y="79.9">SCLK</text>
<text x="152.4" y="87.5">QSPI_CLK</text>
<text x="152.4" y="85">QSPI_CS</text>
<text x="248.9" y="85">LRCLK</text>
<text x="152.4" y="95.1">QSPI_D2</text>
<text x="152.4" y="90">QSPI_D0</text>
<text x="152.4" y="92.6">QSPI_D1</text>
<text x="248.9" y="90">MRCLK</text>
<text x="152.4" y="97.7">QSPI_D3</text>
<text x="229.4" y="145.9">QSPI_CS</text>
<text x="260.3" y="148.5">SDATA</text>
<text x="72.4" y="153.5">TMS</text>
<text x="229.9" y="153.5">SDA</text>
<text x="260.3" y="151">SCLK</text>
<text x="260.3" y="153.5">LRCLK</text>
<text x="72.4" y="161.2">TDI</text>
<text x="72.4" y="158.6">TDO</text>
<text x="72.4" y="156.1">TCK</text>
<text x="103" y="158.6">RST</text>
<text x="229.9" y="156.1">SCL</text>
<text x="260.3" y="156.1">MRCLK</text>
</g>
<g font-size="1.3" fill="#a90000">
<text x="265.4" y="39.3">1</text>
<text x="265.4" y="41.9">2</text>
<text x="78.7" y="47.7" transform="rotate(-90 78.7 47.7)">1</text>
<text x="83.8" y="47.7" transform="rotate(-90 83.8 47.7)">6</text>
<text x="88.9" y="47.7" transform="rotate(-90 88.9 47.7)">5</text>
<text x="138.4" y="46.4" transform="rotate(-90 138.4 46.4)">3</text>
<text x="265.4" y="44.4">3</text>
<text x="265.4" y="47">4</text>
<text x="131.4" y="49.5">1</text>
<text x="265.4" y="49.5">5</text>
<text x="265.4" y="52">6</text>
<text x="138.4" y="54" transform="rotate(-90 138.4 54)">2</text>
<text x="265.4" y="54.6">7</text>
<text x="265.4" y="57.1">8</text>
<text x="265.4" y="59.7">9</text>
<text x="264.8" y="62.2">10</text>
<text x="264.8" y="64.7">11</text>
<text x="264.8" y="67.3">12</text>
<text x="264.8" y="69.8">13</text>
<text x="88.9" y="73.1" transform="rotate(-90 88.9 73.1)">2</text>
<text x="94" y="73.1" transform="rotate(-90 94 73.1)">3</text>
<text x="99" y="73.1" transform="rotate(-90 99 73.1)">4</text>
<text x="264.8" y="72.4">14</text>
<text x="264.8" y="74.9">15</text>
<text x="264.8" y="77.4">16</text>
<text x="184.1" y="82" transform="rotate(-90 184.1 82)">8</text>
<text x="264.8" y="80">17</text>
<text x="264.8" y="82.5">18</text>
<text x="174.6" y="85.1">1</text>
<text x="174.6" y="87.6">6</text>
<text x="264.8" y="85.1">19</text>
<text x="264.8" y="87.6">20</text>
<text x="174.6" y="92.7">2</text>
<text x="174.6" y="95.2">3</text>
<text x="174.6" y="90.1">5</text>
<text x="264.8" y="90.1">21</text>
<text x="264.8" y="92.7">22</text>
<text x="264.8" y="95.2">23</text>
<text x="174.6" y="97.8">7</text>
<text x="264.8" y="97.8">24</text>
<text x="264.8" y="100.3">25</text>
<text x="184.1" y="104.8" transform="rotate(-90 184.1 104.8)">4</text>
<text x="264.8" y="102.8">26</text>
<text x="264.8" y="105.4">27</text>
<text x="264.8" y="107.9">28</text>
<text x="264.8" y="110.5">29</text>
<text x="264.8" y="113">30</text>
<text x="173.3" y="142.2">A</text>
<text x="185.4" y="142.2">S1</text>
<text x="173.3" y="147.3">B</text>
<text x="173.3" y="144.8">C</text>
<text x="185.4" y="147.3">S2</text>
<text x="241.2" y="146">1</text>
<text x="241.2" y="148.6">3</text>
<text x="250.1" y="146">2</text>
<text x="250.1" y="148.6">4</text>
<text x="60.9" y="153.6">1</text>
<text x="69.8" y="153.6">2</text>
<text x="241.2" y="151.1">5</text>
<text x="241.2" y="153.6">7</text>
<text x="250.1" y="151.1">6</text>
<text x="250.1" y="153.6">8</text>
<text x="60.9" y="156.2">3</text>
<text x="60.9" y="158.7">5</text>
<text x="60.9" y="161.3">7</text>
<text x="69.8" y="156.2">4</text>
<text x="69.8" y="158.7">6</text>
<text x="69.8" y="161.3">8</text>
<text x="241.2" y="156.2">9</text>
<text x="249.5" y="156.2">10</text>
<text x="60.3" y="166.3">11</text>
<text x="60.9" y="163.8">9</text>
<text x="69.2" y="163.8">10 RST</text>
<text x="69.2" y="166.3">12 XL_DN1</text>
<text x="60.3" y="168.9">13</text>
<text x="60.3" y="171.4">15</text>
<text x="60.3" y="174">17</text>
<text x="69.2" y="168.9">14 XL_DN0</text>
<text x="69.2" y="171.4">16 XL_UP0</text>
<text x="69.2" y="174">18 XL_UP1</text>
<text x="60.3" y="176.5">19</text>
<text x="69.2" y="176.5">20</text>
</g>
<g font-size="1.3" fill="#840084">
<text x="128.5" y="47" transform="rotate(-90 128.5 47)">0.5%</text>
<text x="141" y="42.1">0.5%</text>
<text x="112.2" y="52.5">0.5%</text>
<text x="52.1" y="66.2">0.5%</text>
<text x="62.2" y="66.2">0.5%</text>
<text x="174" y="80.2">0.5%</text>
<text x="214.9" y="97.3">C0G/NP0</text>
<text x="214.9" y="99.1">50V</text>
<text x="32" y="102.4">C0G/NP0</text>
<text x="32" y="104.1">50V</text>
<text x="143.5" y="141.2">0.5%</text>
<text x="156.2" y="141.2">0.5%</text>
<text x="196.9" y="139.9">0.5%</text>
<text x="202.2" y="148.1">C0G/NP0</text>
<text x="202.2" y="149.9">50V</text>
<text x="143.8" y="155.7">C0G/NP0</text>
<text x="156.5" y="155.7">C0G/NP0GND</text>
<text x="116.8" y="157.7">0.5%</text>
<text x="143.8" y="157.5">50V</text>
<text x="156.5" y="157.5">50V</text>
<text x="117.1" y="165.9">C0G/NP0</text>
<text x="117.1" y="167.6">50V</text>
<text x="32" y="179.8">C0G/NP0</text>
<text x="44.7" y="179.8">C0G/NP0</text>
<text x="32" y="181.6">50V</text>
<text x="44.7" y="181.6">50V</text>
</g>
<g font-size="1" fill="#006464">
<text x="34.2" y="30">VBUS</text>
<text x="31.7" y="32.5">VBUS__1</text>
<text x="35.1" y="37.6">DN1</text>
<text x="35.1" y="40.1">DP1</text>
<text x="140.9" y="38.9">R6</text>
<text x="35.1" y="45.2">DN2</text>
<text x="35.1" y="47.8">DP2</text>
<text x="125.2" y="47" transform="rotate(-90 125.2 47)">R5</text>
<text x="35.1" y="52.8">CC1</text>
<text x="34.1" y="55.4">SBU1</text>
<text x="114.6" y="55.4">R4</text>
<text x="34.1" y="63">SBU2</text>
<text x="35.1" y="60.5">CC2</text>
<text x="52" y="63">R1</text>
<text x="62.2" y="63">R2</text>
<text x="32.5" y="70.6">GND__1</text>
<text x="35" y="68.1">GND</text>
<text x="32.8" y="75.7">SHIELD</text>
<text x="174" y="77">R7</text>
<text x="30.3" y="78.2">SHIELD__1</text>
<text x="30.3" y="80.8">SHIELD__2</text>
<text x="30.3" y="83.3">SHIELD__3</text>
<text x="143.5" y="137.9">R24</text>
<text x="156.2" y="137.9">R25</text>
<text x="196.8" y="136.7">R26</text>
<text x="116.8" y="154.4">R3</text>
</g>
<g font-size="1" fill="#a90000">
<text x="39.5" y="29.1">A4_B9</text>
<text x="39.5" y="31.7">B4_A9</text>
<text x="40.9" y="39.3">A6</text>
<text x="40.9" y="36.8">A7</text>
<text x="40.8" y="46.9">B6</text>
<text x="40.8" y="44.4">B7</text>
<text x="40.9" y="52">A5</text>
<text x="40.8" y="59.6">B5</text>
<text x="40.9" y="54.5">A8</text>
<text x="40.8" y="62.2">B8</text>
<text x="39" y="67.2">A1_B12</text>
<text x="39" y="69.8">A12_B1</text>
<text x="40.3" y="74.9">SH1</text>
<text x="40.3" y="77.4">SH2</text>
<text x="40.3" y="79.9">SH3</text>
<text x="40.3" y="82.5">SH4</text>
</g>
</svg>
